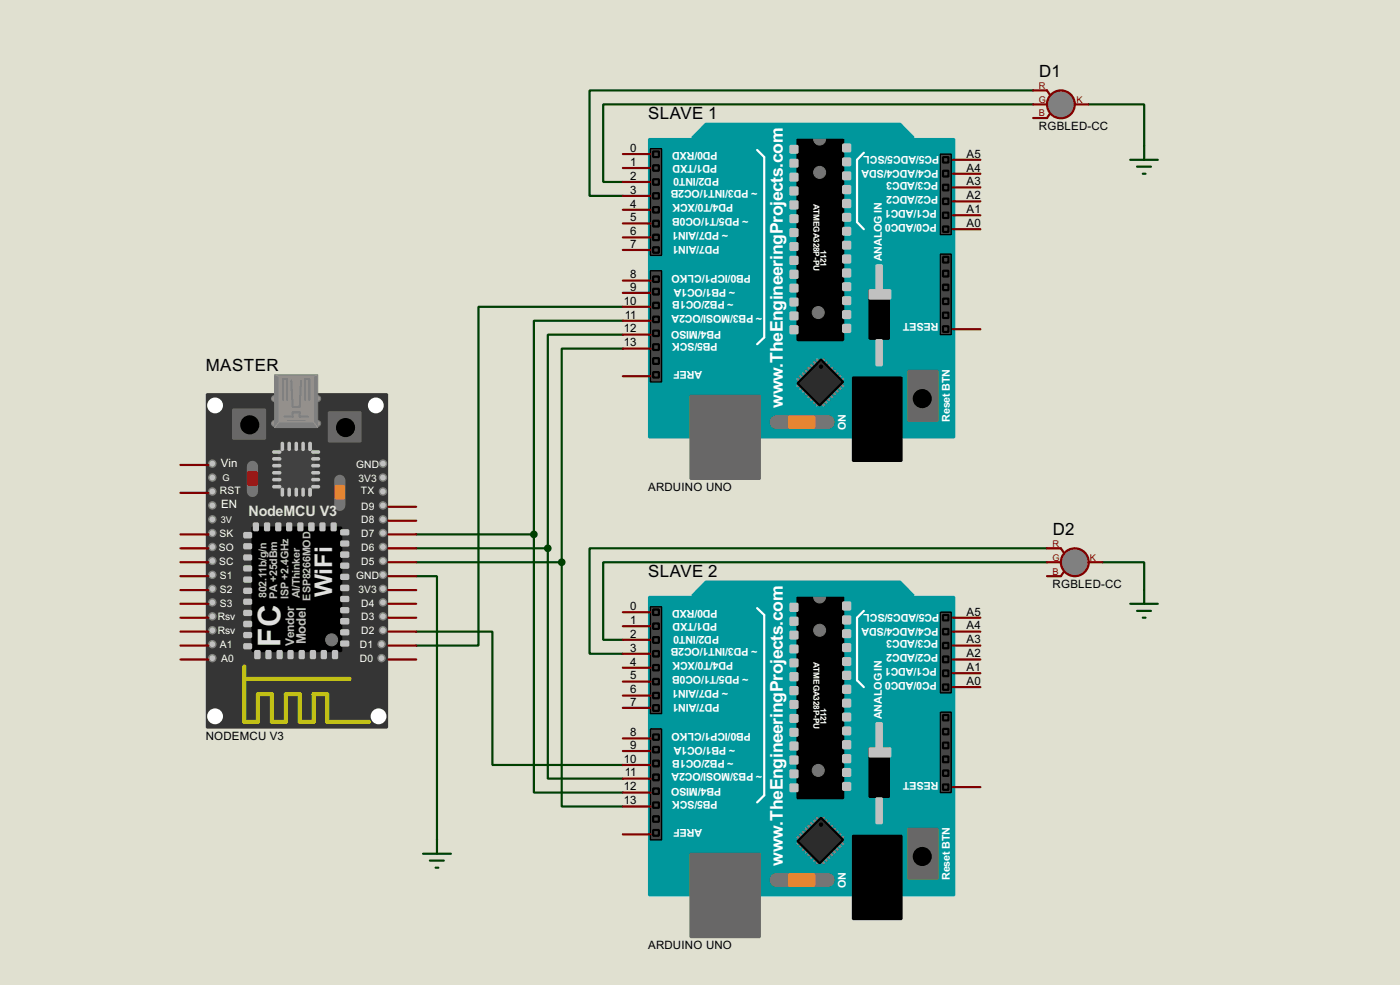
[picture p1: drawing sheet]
<svg xmlns="http://www.w3.org/2000/svg" width="256mm" height="180mm" viewBox="0 0 256 180" stroke-linecap="round" stroke-linejoin="round" font-family="sans-serif">
<path d="M0 0h256.5v180.3h-256.5z" fill="#e0e0d0"/>
<g fill="none" stroke="#004000" stroke-width=".4">
<path d="M189.3 16.6h-81.3v19.3h6.1M189.3 19.1h-78.8v14.2h3.6M199.4 19.1h10.2v7.6M114.1 56.2h-26.4v62h-11.4M114.1 58.7h-16.3v39.1M114.1 63.8h-11.2v39.1M114.1 61.3h-13.7v39.1M76.3 97.8h21.5M97.8 97.8v47.3h16.3M76.3 115.6h13.9v24.4h23.9M76.3 105.5h3.8v48.2M76.3 102.9h26.6"/>
<path d="M76.3 100.4h24.1M100.4 100.4v42.1h13.7M102.9 102.9v44.7h11.2M191.8 100.4h-83.8v19.3h6.1M191.8 102.9h-81.3v14.2h3.6M202 102.9h7.6v5.1"/>
</g>
<path d="M118.9 25.5h55.9v54.6h-55.9z" fill="#00979c" stroke="#00979c" stroke-width=".4"/>
<g fill="#686767" stroke="#686767" stroke-width=".4">
<path d="M126.5 72.4h12.7v15.3h-12.7z"/>
<path d="M166.4 67.9h5.4v9.1h-5.4z"/>
</g>
<path d="M146.1 25.5h8.4v36.8h-8.4zM159.3 53.1h3.6v8.9h-3.6zM156.3 69.1h8.9v15.3h-8.9z" fill="#000" stroke="#000" stroke-width=".4"/>
<path d="M138.7 27.5l1.3 1.3v33l-1.3 1.2M158.3 28l-1.3 1.3v11.4l1.3 1.3" fill="none" stroke="#fff" stroke-width=".4"/>
<g fill="#c0c0c0" stroke="#c0c0c0" stroke-width=".4">
<path d="M144.8 59.7h1.3v1.3h-1.3z"/>
<path d="M144.8 57.2h1.3v1.3h-1.3z"/>
<path d="M144.8 54.7h1.3v1.2h-1.3z"/>
<path d="M144.8 52.1h1.3v1.3h-1.3z"/>
<path d="M144.8 49.6h1.3v1.3h-1.3z"/>
<path d="M144.8 47h1.3v1.3h-1.3z"/>
<path d="M144.8 44.5h1.3v1.3h-1.3z"/>
<path d="M144.8 42h1.3v1.2h-1.3z"/>
<path d="M144.8 39.4h1.3v1.3h-1.3z"/>
<path d="M144.8 36.9h1.3v1.3h-1.3z"/>
<path d="M144.8 34.3h1.3v1.3h-1.3z"/>
<path d="M144.8 31.8h1.3v1.3h-1.3z"/>
<path d="M144.8 29.3h1.3v1.2h-1.3z"/>
<path d="M144.8 26.7h1.3v1.3h-1.3z"/>
<path d="M154.5 59.5h1.3v1.3h-1.3z"/>
<path d="M154.5 57h1.3v1.2h-1.3z"/>
<path d="M154.5 54.4h1.3v1.3h-1.3z"/>
<path d="M154.5 51.9h1.3v1.2h-1.3z"/>
<path d="M154.5 49.3h1.3v1.3h-1.3z"/>
<path d="M154.5 46.8h1.3v1.3h-1.3z"/>
<path d="M154.5 44.3h1.3v1.2h-1.3z"/>
<path d="M154.5 41.7h1.3v1.3h-1.3z"/>
<path d="M154.5 39.2h1.3v1.2h-1.3z"/>
<path d="M154.5 36.6h1.3v1.3h-1.3z"/>
<path d="M154.5 34.1h1.3v1.3h-1.3z"/>
<path d="M154.5 31.6h1.3v1.2h-1.3z"/>
<path d="M154.5 29h1.3v1.3h-1.3z"/>
<path d="M154.5 26.5h1.3v1.2h-1.3z"/>
<path d="M159.3 53.1h3.8v1.6h-3.8z"/>
<path d="M160.6 62.3h1v4.6h-1z"/>
<path d="M160.6 48.6h1v4.5h-1z"/>
</g>
<circle cx="168.9" cy="73" r="1.55" fill="#000" stroke="#000" stroke-width=".4"/>
<path d="M142.3 77.3h9.4" fill="none" stroke="#757575" stroke-width="2.6"/>
<path d="M144.6 76.3h4.6v2h-4.6z" fill="#ff8000" stroke="#ff8000" stroke-width=".4"/>
<g fill="none" stroke="#808080" stroke-width=".45">
<path d="M146.1 69.4l.5 .5M146.6 68.9l.5 .5M146.6 70.2l-.5 .5M147.1 68.4l.5 .5M147.1 70.7l-.5 .5M147.6 67.9l.5 .5M147.6 71.2l-.5 .5M148.1 67.4l.5 .5M148.1 71.7l-.5 .5M148.6 66.9l.6 .5M148.6 72.2l-.5 .5M149.2 66.3l.5 .6"/>
<path d="M149.2 72.7l-.6 .5M149.7 65.8l.5 .5M149.7 73.2l-.5 .5M150.2 73.7l-.5 .5M150.4 73.7l.5 .5M150.9 73.2l.5 .5M150.9 65.8l-.5 .5M151.4 72.7l.5 .5M151.4 66.3l-.5 .6M151.9 72.2l.6 .5M151.9 66.9l-.5 .5M152.5 71.7l.5 .5"/>
<path d="M152.5 67.4l-.6 .5M153 71.2l.5 .5M153 67.9l-.5 .5M153.5 70.7l.5 .5M153.5 68.4l-.5 .5M154 70.2l.5 .5M154 68.9l-.5 .5M154.5 69.4l-.5 .5"/>
</g>
<path d="M150.4 65.8l4.1 4.1-4.3 4.3-4.1-4z" fill-rule="evenodd" fill="#2c2c2c" stroke="#000" stroke-width=".4"/>
<circle cx="150.4" cy="67.1" r=".3" fill="#000" stroke="#000" stroke-width=".18"/>
<path d="M119.2 49.6h2v20.3h-2z" fill="#464646" stroke="#000" stroke-width=".25"/>
<circle cx="150.1" cy="31.6" r="1.1" fill="#757575" stroke="#757575" stroke-width=".18"/>
<g fill="#464646" stroke="#000" stroke-width=".4">
<path d="M119.7 68.1h1v1h-1z"/>
<path d="M119.7 63h1v1.1h-1z"/>
<path d="M119.7 60.5h1v1h-1z"/>
<path d="M119.7 58h1v1h-1z"/>
<path d="M119.7 55.4h1v1h-1z"/>
<path d="M119.7 52.9h1v1h-1z"/>
<path d="M119.7 65.6h1v1h-1z"/>
<path d="M119.7 50.6h1v1h-1z"/>
</g>
<g fill="#757575" stroke="#757575" stroke-width=".18">
<circle cx="149.9" cy="57.2" r="1.1"/>
<circle cx="150.1" cy="25.5" r="1.1"/>
</g>
<path d="M129.3 22.7h35.6l2.5 2.5h-40.6z" fill-rule="evenodd" fill="#00979c" stroke="#00979c" stroke-width=".4"/>
<g fill="#464646" stroke="#000" stroke-width=".25">
<path d="M172.3 46.5h2v14.8h-2z"/>
<path d="M119.2 27.2h2v19.6h-2z"/>
<path d="M172.3 28.2h2v14.8h-2z"/>
</g>
<g fill="#464646" stroke="#000" stroke-width=".4">
<path d="M172.8 57.2h1v1h-1z"/>
<path d="M172.8 52.1h1v1h-1z"/>
<path d="M172.8 47h1v1.1h-1z"/>
<path d="M172.8 49.6h1v1h-1z"/>
<path d="M172.8 54.7h1v1h-1z"/>
<path d="M172.8 59.7h1v1.1h-1z"/>
<path d="M119.7 45.3h1v1h-1z"/>
<path d="M119.7 43h1v1h-1z"/>
<path d="M119.7 40.4h1v1.1h-1z"/>
<path d="M119.7 37.9h1v1h-1z"/>
<path d="M119.7 35.4h1v1h-1z"/>
<path d="M119.7 32.8h1v1h-1z"/>
<path d="M119.7 30.3h1v1h-1z"/>
<path d="M119.7 27.7h1v1.1h-1z"/>
<path d="M172.8 41.5h1v1h-1z"/>
<path d="M172.8 38.9h1v1h-1z"/>
<path d="M172.8 36.4h1v1h-1z"/>
<path d="M172.8 33.8h1v1.1h-1z"/>
<path d="M172.8 31.3h1v1h-1z"/>
<path d="M172.8 28.8h1v1h-1z"/>
</g>
<g fill="none" stroke="#800000" stroke-width=".4">
<path d="M114.1 28.2h5.1M114.1 30.8h5.1M114.1 33.3h5.1M114.1 35.9h5.1M114.1 38.4h5.1M174.6 29.3h5M174.6 31.8h5M174.6 34.3h5M174.6 36.9h5M174.6 39.4h5M114.1 40.9h5.1M114.1 43.5h5.1"/>
<path d="M114.1 45.8h5.1M114.1 51.4h5.1M114.1 53.6h5.1M114.1 56.2h5.1M114.1 58.7h5.1M174.6 42h5M114.1 61.3h5.1M114.1 63.8h5.1M114.1 68.9h5.1M174.6 60.3h5"/>
</g>
<path d="M118.9 109.3h55.9v54.6h-55.9z" fill="#00979c" stroke="#00979c" stroke-width=".4"/>
<g fill="#686767" stroke="#686767" stroke-width=".4">
<path d="M126.5 156.3h12.7v15.2h-12.7z"/>
<path d="M166.4 151.7h5.4v9.1h-5.4z"/>
</g>
<path d="M146.1 109.3h8.4v36.8h-8.4zM159.3 137h3.6v8.9h-3.6zM156.3 153h8.9v15.2h-8.9z" fill="#000" stroke="#000" stroke-width=".4"/>
<path d="M138.7 111.3l1.3 1.3v33l-1.3 1.3M158.3 111.8l-1.3 1.3v11.4l1.3 1.3" fill="none" stroke="#fff" stroke-width=".4"/>
<g fill="#c0c0c0" stroke="#c0c0c0" stroke-width=".4">
<path d="M144.8 143.6h1.3v1.2h-1.3z"/>
<path d="M144.8 141h1.3v1.3h-1.3z"/>
<path d="M144.8 138.5h1.3v1.3h-1.3z"/>
<path d="M144.8 135.9h1.3v1.3h-1.3z"/>
<path d="M144.8 133.4h1.3v1.3h-1.3z"/>
<path d="M144.8 130.9h1.3v1.2h-1.3z"/>
<path d="M144.8 128.3h1.3v1.3h-1.3z"/>
<path d="M144.8 125.8h1.3v1.3h-1.3z"/>
<path d="M144.8 123.2h1.3v1.3h-1.3z"/>
<path d="M144.8 120.7h1.3v1.3h-1.3z"/>
<path d="M144.8 118.2h1.3v1.2h-1.3z"/>
<path d="M144.8 115.6h1.3v1.3h-1.3z"/>
<path d="M144.8 113.1h1.3v1.3h-1.3z"/>
<path d="M144.8 110.5h1.3v1.3h-1.3z"/>
<path d="M154.5 143.3h1.3v1.3h-1.3z"/>
<path d="M154.5 140.8h1.3v1.2h-1.3z"/>
<path d="M154.5 138.2h1.3v1.3h-1.3z"/>
<path d="M154.5 135.7h1.3v1.3h-1.3z"/>
<path d="M154.5 133.2h1.3v1.2h-1.3z"/>
<path d="M154.5 130.6h1.3v1.3h-1.3z"/>
<path d="M154.5 128.1h1.3v1.2h-1.3z"/>
<path d="M154.5 125.5h1.3v1.3h-1.3z"/>
<path d="M154.5 123h1.3v1.3h-1.3z"/>
<path d="M154.5 120.5h1.3v1.2h-1.3z"/>
<path d="M154.5 117.9h1.3v1.3h-1.3z"/>
<path d="M154.5 115.4h1.3v1.2h-1.3z"/>
<path d="M154.5 112.8h1.3v1.3h-1.3z"/>
<path d="M154.5 110.3h1.3v1.3h-1.3z"/>
<path d="M159.3 137h3.8v1.5h-3.8z"/>
<path d="M160.6 146.1h1v4.6h-1z"/>
<path d="M160.6 132.4h1v4.6h-1z"/>
</g>
<circle cx="168.9" cy="156.8" r="1.55" fill="#000" stroke="#000" stroke-width=".4"/>
<path d="M142.3 161.1h9.4" fill="none" stroke="#757575" stroke-width="2.6"/>
<path d="M144.6 160.1h4.6v2h-4.6z" fill="#ff8000" stroke="#ff8000" stroke-width=".4"/>
<g fill="none" stroke="#808080" stroke-width=".45">
<path d="M146.1 153.2l.5 .5M146.6 152.7l.5 .5M146.6 154l-.5 .5M147.1 152.2l.5 .5M147.1 154.5l-.5 .5M147.6 151.7l.5 .5M147.6 155l-.5 .5M148.1 151.2l.5 .5M148.1 155.5l-.5 .5M148.6 150.7l.6 .5M148.6 156l-.5 .5M149.2 150.2l.5 .5"/>
<path d="M149.2 156.5l-.6 .5M149.7 149.7l.5 .5M149.7 157l-.5 .5M150.2 157.5l-.5 .5M150.4 157.5l.5 .5M150.9 157l.5 .5M150.9 149.7l-.5 .5M151.4 156.5l.5 .5M151.4 150.2l-.5 .5M151.9 156l.6 .5M151.9 150.7l-.5 .5M152.5 155.5l.5 .5"/>
<path d="M152.5 151.2l-.6 .5M153 155l.5 .5M153 151.7l-.5 .5M153.5 154.5l.5 .5M153.5 152.2l-.5 .5M154 154l.5 .5M154 152.7l-.5 .5M154.5 153.2l-.5 .5"/>
</g>
<path d="M146.1 154l4.3-4.3 4.1 4-4.3 4.3z" fill-rule="evenodd" fill="#2c2c2c" stroke="#000" stroke-width=".4"/>
<circle cx="150.4" cy="150.9" r=".3" fill="#000" stroke="#000" stroke-width=".18"/>
<path d="M119.2 133.4h2v20.3h-2z" fill="#464646" stroke="#000" stroke-width=".25"/>
<circle cx="150.1" cy="115.4" r="1.1" fill="#757575" stroke="#757575" stroke-width=".18"/>
<g fill="#464646" stroke="#000" stroke-width=".4">
<path d="M119.7 151.9h1v1.1h-1z"/>
<path d="M119.7 146.9h1v1h-1z"/>
<path d="M119.7 144.3h1v1h-1z"/>
<path d="M119.7 141.8h1v1h-1z"/>
<path d="M119.7 139.2h1v1.1h-1z"/>
<path d="M119.7 136.7h1v1h-1z"/>
<path d="M119.7 149.4h1v1h-1z"/>
<path d="M119.7 134.4h1v1h-1z"/>
</g>
<g fill="#757575" stroke="#757575" stroke-width=".18">
<circle cx="149.9" cy="141" r="1.1"/>
<circle cx="150.1" cy="109.3" r="1.1"/>
</g>
<path d="M129.3 106.5h35.6l2.5 2.5h-40.6z" fill-rule="evenodd" fill="#00979c" stroke="#00979c" stroke-width=".4"/>
<g fill="#464646" stroke="#000" stroke-width=".25">
<path d="M172.3 130.4h2v14.7h-2z"/>
<path d="M119.2 111.1h2v19.5h-2z"/>
<path d="M172.3 112.1h2v14.7h-2z"/>
</g>
<g fill="#464646" stroke="#000" stroke-width=".4">
<path d="M172.8 141h1v1h-1z"/>
<path d="M172.8 135.9h1v1.1h-1z"/>
<path d="M172.8 130.9h1v1h-1z"/>
<path d="M172.8 133.4h1v1h-1z"/>
<path d="M172.8 138.5h1v1h-1z"/>
<path d="M172.8 143.6h1v1h-1z"/>
<path d="M119.7 129.1h1v1h-1z"/>
<path d="M119.7 126.8h1v1h-1z"/>
<path d="M119.7 124.3h1v1h-1z"/>
<path d="M119.7 121.7h1v1h-1z"/>
<path d="M119.7 119.2h1v1h-1z"/>
<path d="M119.7 116.6h1v1.1h-1z"/>
<path d="M119.7 114.1h1v1h-1z"/>
<path d="M119.7 111.6h1v1h-1z"/>
<path d="M172.8 125.3h1v1h-1z"/>
<path d="M172.8 122.7h1v1.1h-1z"/>
<path d="M172.8 120.2h1v1h-1z"/>
<path d="M172.8 117.7h1v1h-1z"/>
<path d="M172.8 115.1h1v1h-1z"/>
<path d="M172.8 112.6h1v1h-1z"/>
</g>
<g fill="none" stroke="#800000" stroke-width=".4">
<path d="M114.1 112.1h5.1M114.1 114.6h5.1M114.1 117.1h5.1M114.1 119.7h5.1M174.6 113.1h5M174.6 115.6h5M174.6 118.2h5M114.1 122.2h5.1M114.1 124.8h5.1M114.1 127.3h5.1M114.1 129.6h5.1M114.1 135.2h5.1"/>
<path d="M114.1 137.5h5.1M174.6 120.7h5M174.6 123.2h5M174.6 125.8h5M114.1 140h5.1M114.1 142.5h5.1M114.1 145.1h5.1M114.1 147.6h5.1M114.1 152.7h5.1M174.6 144.1h5"/>
</g>
<path d="M37.9 72.2h33v61h-33z" fill-rule="evenodd" fill="#353535" stroke="#353535" stroke-width=".4"/>
<g fill="#c0c0c0" stroke="#808080" stroke-width=".25">
<circle cx="70.1" cy="115.4" r=".65"/>
<circle cx="69.9" cy="117.9" r=".65"/>
<circle cx="70.1" cy="112.8" r=".65"/>
<circle cx="70.1" cy="110.3" r=".65"/>
<circle cx="70.1" cy="105.2" r=".65"/>
<circle cx="70.1" cy="107.8" r=".65"/>
<circle cx="70.1" cy="102.7" r=".65"/>
<circle cx="70.1" cy="100.1" r=".65"/>
<circle cx="70.1" cy="95.1" r=".65"/>
<circle cx="70.1" cy="97.6" r=".65"/>
<circle cx="70.1" cy="92.5" r=".65"/>
<circle cx="70.1" cy="90" r=".65"/>
<circle cx="69.9" cy="120.5" r=".65"/>
<circle cx="38.9" cy="120.5" r=".65"/>
<circle cx="38.9" cy="115.4" r=".65"/>
<circle cx="38.9" cy="110.3" r=".65"/>
<circle cx="38.9" cy="112.8" r=".65"/>
<circle cx="38.9" cy="107.8" r=".65"/>
<circle cx="38.9" cy="105.2" r=".65"/>
<circle cx="38.9" cy="100.1" r=".65"/>
<circle cx="38.9" cy="102.7" r=".65"/>
<circle cx="38.9" cy="97.6" r=".65"/>
</g>
<g fill="#939393" stroke="#757575" stroke-width=".18">
<circle cx="58.2" cy="73" r=".55"/>
<circle cx="58.2" cy="77.5" r=".55"/>
</g>
<g fill="#939393" stroke="#808080" stroke-width=".18">
<circle cx="50.3" cy="73" r=".55"/>
<circle cx="50.3" cy="77.5" r=".55"/>
</g>
<path d="M50.3 68.6h7.9v9.7h-7.9z" fill="#808080" stroke="#808080" stroke-width=".18"/>
<path d="M51.1 68.9h6.4v8.4h-6.4z" fill="#939393" stroke="#939393" stroke-width=".18"/>
<path d="M50.3 68.6l.8 .3M51.1 77.3l-.8 1M57.5 77.3l.7 1M58.2 68.6l-.7 .3" fill="none" stroke="#939393" stroke-width=".18"/>
<path d="M51.9 73.2v-3.8h.7v3.8M52.1 76.3h1.5v-.8h1.3v.8h1.5M53.4 69.7l.2 4.5M55.2 69.7l-.3 4.8h-1.3M55.9 73.2v-3.8h.8v3.8" fill="none" stroke="#808080" stroke-width=".4"/>
<path d="M52.6 77h3.3" fill="none" stroke="#808080" stroke-width=".2"/>
<g fill="#c0c0c0" stroke="#808080" stroke-width=".25">
<circle cx="38.9" cy="117.9" r=".65"/>
<circle cx="38.9" cy="92.5" r=".65"/>
<circle cx="38.9" cy="95.1" r=".65"/>
</g>
<path d="M46.3 85.4v4.6M62.3 87.9v4.6" fill="none" stroke="#757575" stroke-width="2.1"/>
<path d="M45.5 86.4h1.5v2.3h-1.5z" fill="#f00" stroke="#f00" stroke-width=".4"/>
<path d="M61.5 89h1.5v2.2h-1.5z" fill="#ff8000" stroke="#ff8000" stroke-width=".4"/>
<path d="M51.1 82.4h6.4v7.1h-6.4z" fill="#414141" stroke="#414141" stroke-width=".4"/>
<g fill="#fff" stroke="#fff" stroke-width=".4">
<circle cx="69.3" cy="131.1" r="1.25"/>
<circle cx="39.4" cy="131.1" r="1.25"/>
<circle cx="39.4" cy="74.2" r="1.25"/>
<circle cx="68.8" cy="74.2" r="1.25"/>
</g>
<g fill="#686767" stroke="#686767" stroke-width=".4">
<path d="M60.3 75.5h5.8v5.3h-5.8z"/>
<path d="M42.7 75h5.9v5.3h-5.9z"/>
</g>
<g fill="#000" stroke="#000" stroke-width=".4">
<circle cx="45.7" cy="77.8" r="1.55"/>
<circle cx="63.3" cy="78.3" r="1.55"/>
</g>
<g fill="#c0c0c0" stroke="#c0c0c0" stroke-width=".4">
<path d="M57.2 89h1.3v.2h-1.3z"/>
<path d="M57.2 87.7h1.3v.2h-1.3z"/>
<path d="M57.2 86.4h1.3v.3h-1.3z"/>
<path d="M57.2 85.1h1.3v.3h-1.3z"/>
<path d="M57.2 83.9h1.3v.2h-1.3z"/>
<path d="M57.2 82.6h1.3v.3h-1.3z"/>
<path d="M50.1 89h1.3v.2h-1.3z"/>
<path d="M50.1 87.7h1.3v.2h-1.3z"/>
<path d="M50.1 86.4h1.3v.3h-1.3z"/>
<path d="M50.1 85.1h1.3v.3h-1.3z"/>
<path d="M50.1 83.9h1.3v.2h-1.3z"/>
<path d="M50.1 82.6h1.3v.3h-1.3z"/>
<path d="M56.7 89.5h.3v1.2h-.3z"/>
<path d="M55.4 89.5h.3v1.2h-.3z"/>
<path d="M54.2 89.5h.2v1.2h-.2z"/>
<path d="M52.9 89.5h.2v1.2h-.2z"/>
<path d="M51.6 89.5h.3v1.2h-.3z"/>
<path d="M56.7 81.1h.3v1.3h-.3z"/>
<path d="M55.4 81.1h.3v1.3h-.3z"/>
<path d="M54.2 81.1h.2v1.3h-.2z"/>
<path d="M52.9 81.1h.2v1.3h-.2z"/>
<path d="M51.6 81.1h.3v1.3h-.3z"/>
<path d="M61 119.2h.8v1.3h-.8z"/>
<path d="M59 119.2h.7v1.3h-.7z"/>
<path d="M57 119.2h.7v1.3h-.7z"/>
<path d="M54.9 119.2h.8v1.3h-.8z"/>
<path d="M52.9 119.2h.7v1.3h-.7z"/>
<path d="M50.9 119.2h.7v1.3h-.7z"/>
<path d="M48.8 119.2h.8v1.3h-.8z"/>
<path d="M46.8 119.2h.8v1.3h-.8z"/>
<path d="M60.8 95.8h.7v1.3h-.7z"/>
<path d="M58.7 95.8h.8v1.3h-.8z"/>
<path d="M56.7 95.8h.8v1.3h-.8z"/>
<path d="M54.7 95.8h.7v1.3h-.7z"/>
<path d="M52.6 95.8h.8v1.3h-.8z"/>
<path d="M50.6 95.8h.8v1.3h-.8z"/>
<path d="M48.6 95.8h.7v1.3h-.7z"/>
<path d="M46.5 95.8h.8v1.3h-.8z"/>
<path d="M62.5 117.4h1.3v.8h-1.3z"/>
<path d="M62.5 115.4h1.3v.7h-1.3z"/>
<path d="M62.5 113.3h1.3v.8h-1.3z"/>
<path d="M62.5 111.3h1.3v.8h-1.3z"/>
<path d="M62.5 109.3h1.3v.7h-1.3z"/>
<path d="M62.5 107.2h1.3v.8h-1.3z"/>
<path d="M62.5 105.2h1.3v.8h-1.3z"/>
<path d="M62.5 103.2h1.3v.7h-1.3z"/>
<path d="M62.5 101.1h1.3v.8h-1.3z"/>
<path d="M62.5 99.1h1.3v.8h-1.3z"/>
<path d="M62.5 97.1h1.3v.7h-1.3z"/>
<path d="M44.8 117.9h1.2v.8h-1.2z"/>
<path d="M44.8 115.9h1.2v.7h-1.2z"/>
<path d="M44.8 113.8h1.2v.8h-1.2z"/>
<path d="M44.8 111.8h1.2v.8h-1.2z"/>
<path d="M44.8 109.8h1.2v.7h-1.2z"/>
<path d="M44.8 107.8h1.2v.7h-1.2z"/>
<path d="M44.8 105.7h1.2v.8h-1.2z"/>
<path d="M44.8 103.7h1.2v.7h-1.2z"/>
<path d="M44.8 101.7h1.2v.7h-1.2z"/>
<path d="M44.8 99.6h1.2v.8h-1.2z"/>
<path d="M44.8 97.6h1.2v.8h-1.2z"/>
</g>
<path d="M46.3 96.6h16.2v22.6h-16.2z" fill="#000" stroke="#000" stroke-width=".4"/>
<circle cx="60.7" cy="117.1" r="1.1" fill="#757575" stroke="#757575" stroke-width=".18"/>
<path d="M44.8 122v10.1h2.5v-5h2.5v5h2.6v-5h2.5v5h2.6v-5h2.5v5h7.6M44.8 124.3h19.3" fill="none" stroke="#c0c000" stroke-width=".75"/>
<g fill="#c0c0c0" stroke="#808080" stroke-width=".25">
<circle cx="70.1" cy="84.9" r=".65"/>
<circle cx="70.1" cy="87.4" r=".65"/>
<circle cx="38.9" cy="90" r=".65"/>
<circle cx="38.9" cy="84.9" r=".65"/>
<circle cx="38.9" cy="87.4" r=".65"/>
</g>
<g fill="none" stroke="#800000" stroke-width=".4">
<path d="M33.1 97.8h5.1M33.1 85.1h5.1M33.1 90.2h5.1M71.2 97.8h5.1M71.2 95.3h5.1M71.2 92.8h5.1M33.1 118.2h5.1M33.1 115.6h5.1M33.1 113.1h5.1M33.1 110.5h5.1M33.1 102.9h5.1M33.1 100.4h5.1"/>
<path d="M33.1 105.5h5.1M33.1 108h5.1M71.2 118.2h5.1M71.2 115.6h5.1M71.2 113.1h5.1M71.2 110.5h5.1M71.2 102.9h5.1M71.2 100.4h5.1M71.2 105.5h5.1M71.2 108h5.1M33.1 120.7h5.1M71.2 120.7h5.1"/>
</g>
<g fill="#004000" stroke="#004000" stroke-width=".4">
<circle cx="102.9" cy="102.9" r=".5"/>
<circle cx="100.3" cy="100.4" r=".5"/>
<circle cx="97.8" cy="97.8" r=".5"/>
</g>
<path d="M77.5 156.3h5.1M78.8 157.5h2.5M79.8 158.8h.5M80.1 153.7v2.6" fill="none" stroke="#004000" stroke-width=".4"/>
<circle cx="194.3" cy="19.1" r="2.55" fill="#808080" stroke="#800000" stroke-width=".4"/>
<path d="M189.3 16.6h2.5l.5 .7M189.3 19.1h2.5M196.9 19.1h2.5M192.3 20.9l-.5 .7h-2.5" fill="none" stroke="#800000" stroke-width=".4"/>
<circle cx="196.9" cy="102.9" r="2.55" fill="#808080" stroke="#800000" stroke-width=".4"/>
<path d="M191.8 100.4h2.6l.5 .7M191.8 102.9h2.6M194.9 104.7l-.5 .8h-2.6M199.4 102.9h2.6" fill="none" stroke="#800000" stroke-width=".4"/>
<path d="M207.1 29.3h5M208.3 30.5h2.6M209.4 31.8h.5M209.6 26.7v2.6M207.1 110.5h5M208.3 111.8h2.6M209.4 113.1h.5M209.6 108v2.5" fill="none" stroke="#004000" stroke-width=".4"/>
<text font-size="6.5" fill="#ddd" x="51.4" y="118.4" transform="rotate(-90 51.4 118.4)">FC</text>
<text font-size="5" fill="#ddd" x="60.9" y="109.3" transform="rotate(-90 60.9 109.3)">WiFi</text>
<g font-size="3.6" fill="#fff">
<text x="143.4" y="67.3" transform="rotate(-90 143.4 67.3)">.TheEngineeringProjects.com</text>
<text x="143.4" y="74.6" transform="rotate(-90 143.4 74.6)">w</text>
<text x="143.4" y="151.2" transform="rotate(-90 143.4 151.2)">.TheEngineeringProjects.com</text>
<text x="143.4" y="158.4" transform="rotate(-90 143.4 158.4)">w</text>
</g>
<g font-size="3.5">
<text x="190.4" y="14.1">D1</text>
<text x="118.8" y="21.9">SLAVE 1</text>
<text x="37.7" y="68">MASTER</text>
<text x="192.9" y="97.9">D2</text>
<text x="118.8" y="105.7">SLAVE 2</text>
</g>
<text font-size="3" fill="#ddd" x="45.5" y="94.5">NodeMCU V3</text>
<text font-size="2.7" fill="#c0c0c0" x="56.1" y="117.9" transform="rotate(-90 56.1 117.9)">Model</text>
<text font-size="2.5" fill="#c0c0c0" x="53.9" y="118.2" transform="rotate(-90 53.9 118.2)">Vendor</text>
<g font-size="2.4">
<text x="190.3" y="23.8">RGBLED-CC</text>
<text x="115.5" y="27.8">0</text>
<text x="177.1" y="28.9">A5</text>
<text x="115.5" y="30.3">1</text>
<text x="115.5" y="32.9">2</text>
<text x="115.5" y="35.5">3</text>
<text x="177.1" y="31.4">A4</text>
<text x="177.1" y="33.9">A3</text>
<text x="115.5" y="38">4</text>
<text x="115.5" y="40.5">5</text>
<text x="177.1" y="36.5">A2</text>
<text x="177.1" y="39">A1</text>
<text x="177.1" y="41.6">A0</text>
<text x="115.5" y="43">6</text>
<text x="115.5" y="45.4">7</text>
<text x="115.5" y="51">8</text>
<text x="115.5" y="53.2">9</text>
<text x="114.3" y="55.7">10</text>
<text x="114.5" y="58.3">11</text>
<text x="114.3" y="60.9">12</text>
<text x="114.3" y="63.4">13</text>
<text x="118.7" y="89.9">ARDUINO UNO</text>
<text x="192.8" y="107.7">RGBLED-CC</text>
<text x="115.5" y="111.7">0</text>
<text x="177.1" y="112.7">A5</text>
<text x="115.5" y="114.2">1</text>
<text x="115.5" y="116.7">2</text>
<text x="115.5" y="119.3">3</text>
<text x="177.1" y="115.2">A4</text>
<text x="177.1" y="117.8">A3</text>
<text x="115.5" y="121.8">4</text>
<text x="115.5" y="124.4">5</text>
<text x="177.1" y="120.3">A2</text>
<text x="177.1" y="122.8">A1</text>
<text x="177.1" y="125.4">A0</text>
<text x="115.5" y="126.9">6</text>
<text x="115.5" y="129.2">7</text>
<text x="37.7" y="135.4">NODEMCU V3</text>
<text x="115.5" y="134.8">8</text>
<text x="115.5" y="137.1">9</text>
<text x="114.3" y="139.6">10</text>
<text x="114.5" y="142.1">11</text>
<text x="114.3" y="144.7">12</text>
<text x="114.3" y="147.2">13</text>
<text x="118.7" y="173.7">ARDUINO UNO</text>
</g>
<g font-size="2.4" fill="#fff">
<text x="40.4" y="85.4">Vin</text>
<text x="40.5" y="93.1">EN</text>
</g>
<g font-size="2.2" fill="#fff">
<text x="131.5" y="27.8" transform="rotate(-180 131.5 27.8)">PD0/RXD</text>
<text x="172.1" y="28.5" transform="rotate(-180 172.1 28.5)">PC5/ADC5/SCL</text>
<text x="131.4" y="30.3" transform="rotate(-180 131.4 30.3)">PD1/TXD</text>
<text x="131.7" y="32.6" transform="rotate(-180 131.7 32.6)">PD2/INT0</text>
<text x="138.8" y="34.9" transform="rotate(-180 138.8 34.9)">~ PD3/INT1/OC2B</text>
<text x="171.9" y="33.3" transform="rotate(-180 171.9 33.3)">PC3/ADC3</text>
<text x="171.9" y="35.9" transform="rotate(-180 171.9 35.9)">PC2/ADC2</text>
<text x="171.9" y="31" transform="rotate(-180 171.9 31)">PC4/ADC4/SDA</text>
<text x="134.3" y="37.4" transform="rotate(-180 134.3 37.4)">PD4/T0/XCK</text>
<text x="137.1" y="39.9" transform="rotate(-180 137.1 39.9)">~ PD5/T1/OC0B</text>
<text x="171.6" y="38.4" transform="rotate(-180 171.6 38.4)">PC1/ADC1</text>
<text x="171.6" y="40.9" transform="rotate(-180 171.6 40.9)">PC0/ADC0</text>
<text x="131.8" y="45" transform="rotate(-180 131.8 45)">PD7/AIN1</text>
<text x="133.4" y="42.5" transform="rotate(-180 133.4 42.5)">~ PD7/AIN1</text>
<text x="161.6" y="47.8" transform="rotate(-90 161.6 47.8)">ANALOG IN</text>
<text x="134.7" y="52.9" transform="rotate(-180 134.7 52.9)">~ PB1/OC1A</text>
<text x="137.6" y="50.4" transform="rotate(-180 137.6 50.4)">PB0/ICP1/CLKO</text>
<text x="134.4" y="55.2" transform="rotate(-180 134.4 55.2)">~ PB2/OC1B</text>
<text x="139.7" y="57.7" transform="rotate(-180 139.7 57.7)">~ PB3/MOSI/OC2A</text>
<text x="171.9" y="59.2" transform="rotate(-180 171.9 59.2)">RESET</text>
<text x="131.5" y="62.8" transform="rotate(-180 131.5 62.8)">PB5/SCK</text>
<text x="132.1" y="60.5" transform="rotate(-180 132.1 60.5)">PB4/MISO</text>
<text x="128.6" y="67.9" transform="rotate(-180 128.6 67.9)">AREF</text>
<text x="174" y="77.2" transform="rotate(-90 174 77.2)">Reset BTN</text>
<text x="155" y="78.7" transform="rotate(-90 155 78.7)">ON</text>
<text x="131.5" y="111.6" transform="rotate(-180 131.5 111.6)">PD0/RXD</text>
<text x="172.1" y="112.3" transform="rotate(-180 172.1 112.3)">PC5/ADC5/SCL</text>
<text x="131.4" y="114.1" transform="rotate(-180 131.4 114.1)">PD1/TXD</text>
<text x="131.7" y="116.4" transform="rotate(-180 131.7 116.4)">PD2/INT0</text>
<text x="138.8" y="118.7" transform="rotate(-180 138.8 118.7)">~ PD3/INT1/OC2B</text>
<text x="171.9" y="117.2" transform="rotate(-180 171.9 117.2)">PC3/ADC3</text>
<text x="171.9" y="119.7" transform="rotate(-180 171.9 119.7)">PC2/ADC2</text>
<text x="171.9" y="114.9" transform="rotate(-180 171.9 114.9)">PC4/ADC4/SDA</text>
<text x="134.3" y="121.2" transform="rotate(-180 134.3 121.2)">PD4/T0/XCK</text>
<text x="137.1" y="123.8" transform="rotate(-180 137.1 123.8)">~ PD5/T1/OC0B</text>
<text x="171.6" y="122.2" transform="rotate(-180 171.6 122.2)">PC1/ADC1</text>
<text x="171.6" y="124.8" transform="rotate(-180 171.6 124.8)">PC0/ADC0</text>
<text x="131.8" y="128.8" transform="rotate(-180 131.8 128.8)">PD7/AIN1</text>
<text x="133.4" y="126.3" transform="rotate(-180 133.4 126.3)">~ PD7/AIN1</text>
<text x="161.6" y="131.6" transform="rotate(-90 161.6 131.6)">ANALOG IN</text>
<text x="134.7" y="136.7" transform="rotate(-180 134.7 136.7)">~ PB1/OC1A</text>
<text x="137.6" y="134.2" transform="rotate(-180 137.6 134.2)">PB0/ICP1/CLKO</text>
<text x="134.4" y="139" transform="rotate(-180 134.4 139)">~ PB2/OC1B</text>
<text x="139.7" y="141.5" transform="rotate(-180 139.7 141.5)">~ PB3/MOSI/OC2A</text>
<text x="171.9" y="143.1" transform="rotate(-180 171.9 143.1)">RESET</text>
<text x="131.5" y="146.6" transform="rotate(-180 131.5 146.6)">PB5/SCK</text>
<text x="132.1" y="144.3" transform="rotate(-180 132.1 144.3)">PB4/MISO</text>
<text x="128.6" y="151.7" transform="rotate(-180 128.6 151.7)">AREF</text>
<text x="174" y="161" transform="rotate(-90 174 161)">Reset BTN</text>
<text x="155" y="162.5" transform="rotate(-90 155 162.5)">ON</text>
</g>
<g font-size="2.2" fill="#c0c0c0">
<text x="48.8" y="109.5" transform="rotate(-90 48.8 109.5)">802.11b/g/n</text>
<text x="50.8" y="109.6" transform="rotate(-90 50.8 109.6)">PA +25dBm</text>
<text x="52.8" y="109.7" transform="rotate(-90 52.8 109.7)">ISP +2.4GHz</text>
<text x="54.9" y="109.5" transform="rotate(-90 54.9 109.5)">AI/Thinker</text>
<text x="56.9" y="109.9" transform="rotate(-90 56.9 109.9)">ESP8266MOD</text>
</g>
<g font-size="2.1" fill="#fff">
<text x="65.2" y="85.6">GND</text>
<text x="65.7" y="88.2">3V3</text>
<text x="40.3" y="90.5">RST</text>
<text x="66.1" y="90.5">TX</text>
<text x="66.2" y="95.8">D8</text>
<text x="66.2" y="93.3">D9</text>
<text x="40.1" y="100.9">SO</text>
<text x="40.2" y="98.3">SK</text>
<text x="66.2" y="100.9">D6</text>
<text x="66.2" y="98.3">D7</text>
<text x="40.1" y="103.4">SC</text>
<text x="40.3" y="106">S1</text>
<text x="65.2" y="106">GND</text>
<text x="66.2" y="103.4">D5</text>
<text x="39.9" y="113.6">Rsv</text>
<text x="40.3" y="108.5">S2</text>
<text x="40.3" y="111">S3</text>
<text x="65.7" y="108.5">3V3</text>
<text x="66.2" y="113.6">D3</text>
<text x="66.2" y="111">D4</text>
<text x="39.9" y="116.1">Rsv</text>
<text x="40.3" y="118.7">A1</text>
<text x="65.9" y="118.7">D1</text>
<text x="66.2" y="116.1">D2</text>
<text x="40.5" y="121.2">A0</text>
<text x="65.9" y="121.2">D0</text>
</g>
<g font-size="1.9" fill="#800000">
<text x="190.3" y="16.2">R</text>
<text x="190.3" y="18.8">G</text>
<text x="190.3" y="21.3">B</text>
<text x="197.2" y="18.8">K</text>
<text x="192.8" y="100.1">R</text>
<text x="192.8" y="102.6">G</text>
<text x="192.8" y="105.2">B</text>
<text x="199.7" y="102.6">K</text>
</g>
<g font-size="1.9" fill="#fff">
<text x="40.8" y="88.1">G</text>
<text x="40.5" y="95.8">3V</text>
</g>
<g font-size="1.7" fill="#fff">
<text x="149.1" y="37.3" transform="rotate(90 149.1 37.3)">ATMEGA328P-PU</text>
<text x="150.3" y="45.7" transform="rotate(90 150.3 45.7)">1121</text>
<text x="149" y="121.1" transform="rotate(90 149 121.1)">ATMEGA328P-PU</text>
<text x="150.3" y="129.6" transform="rotate(90 150.3 129.6)">1121</text>
</g>
</svg>
